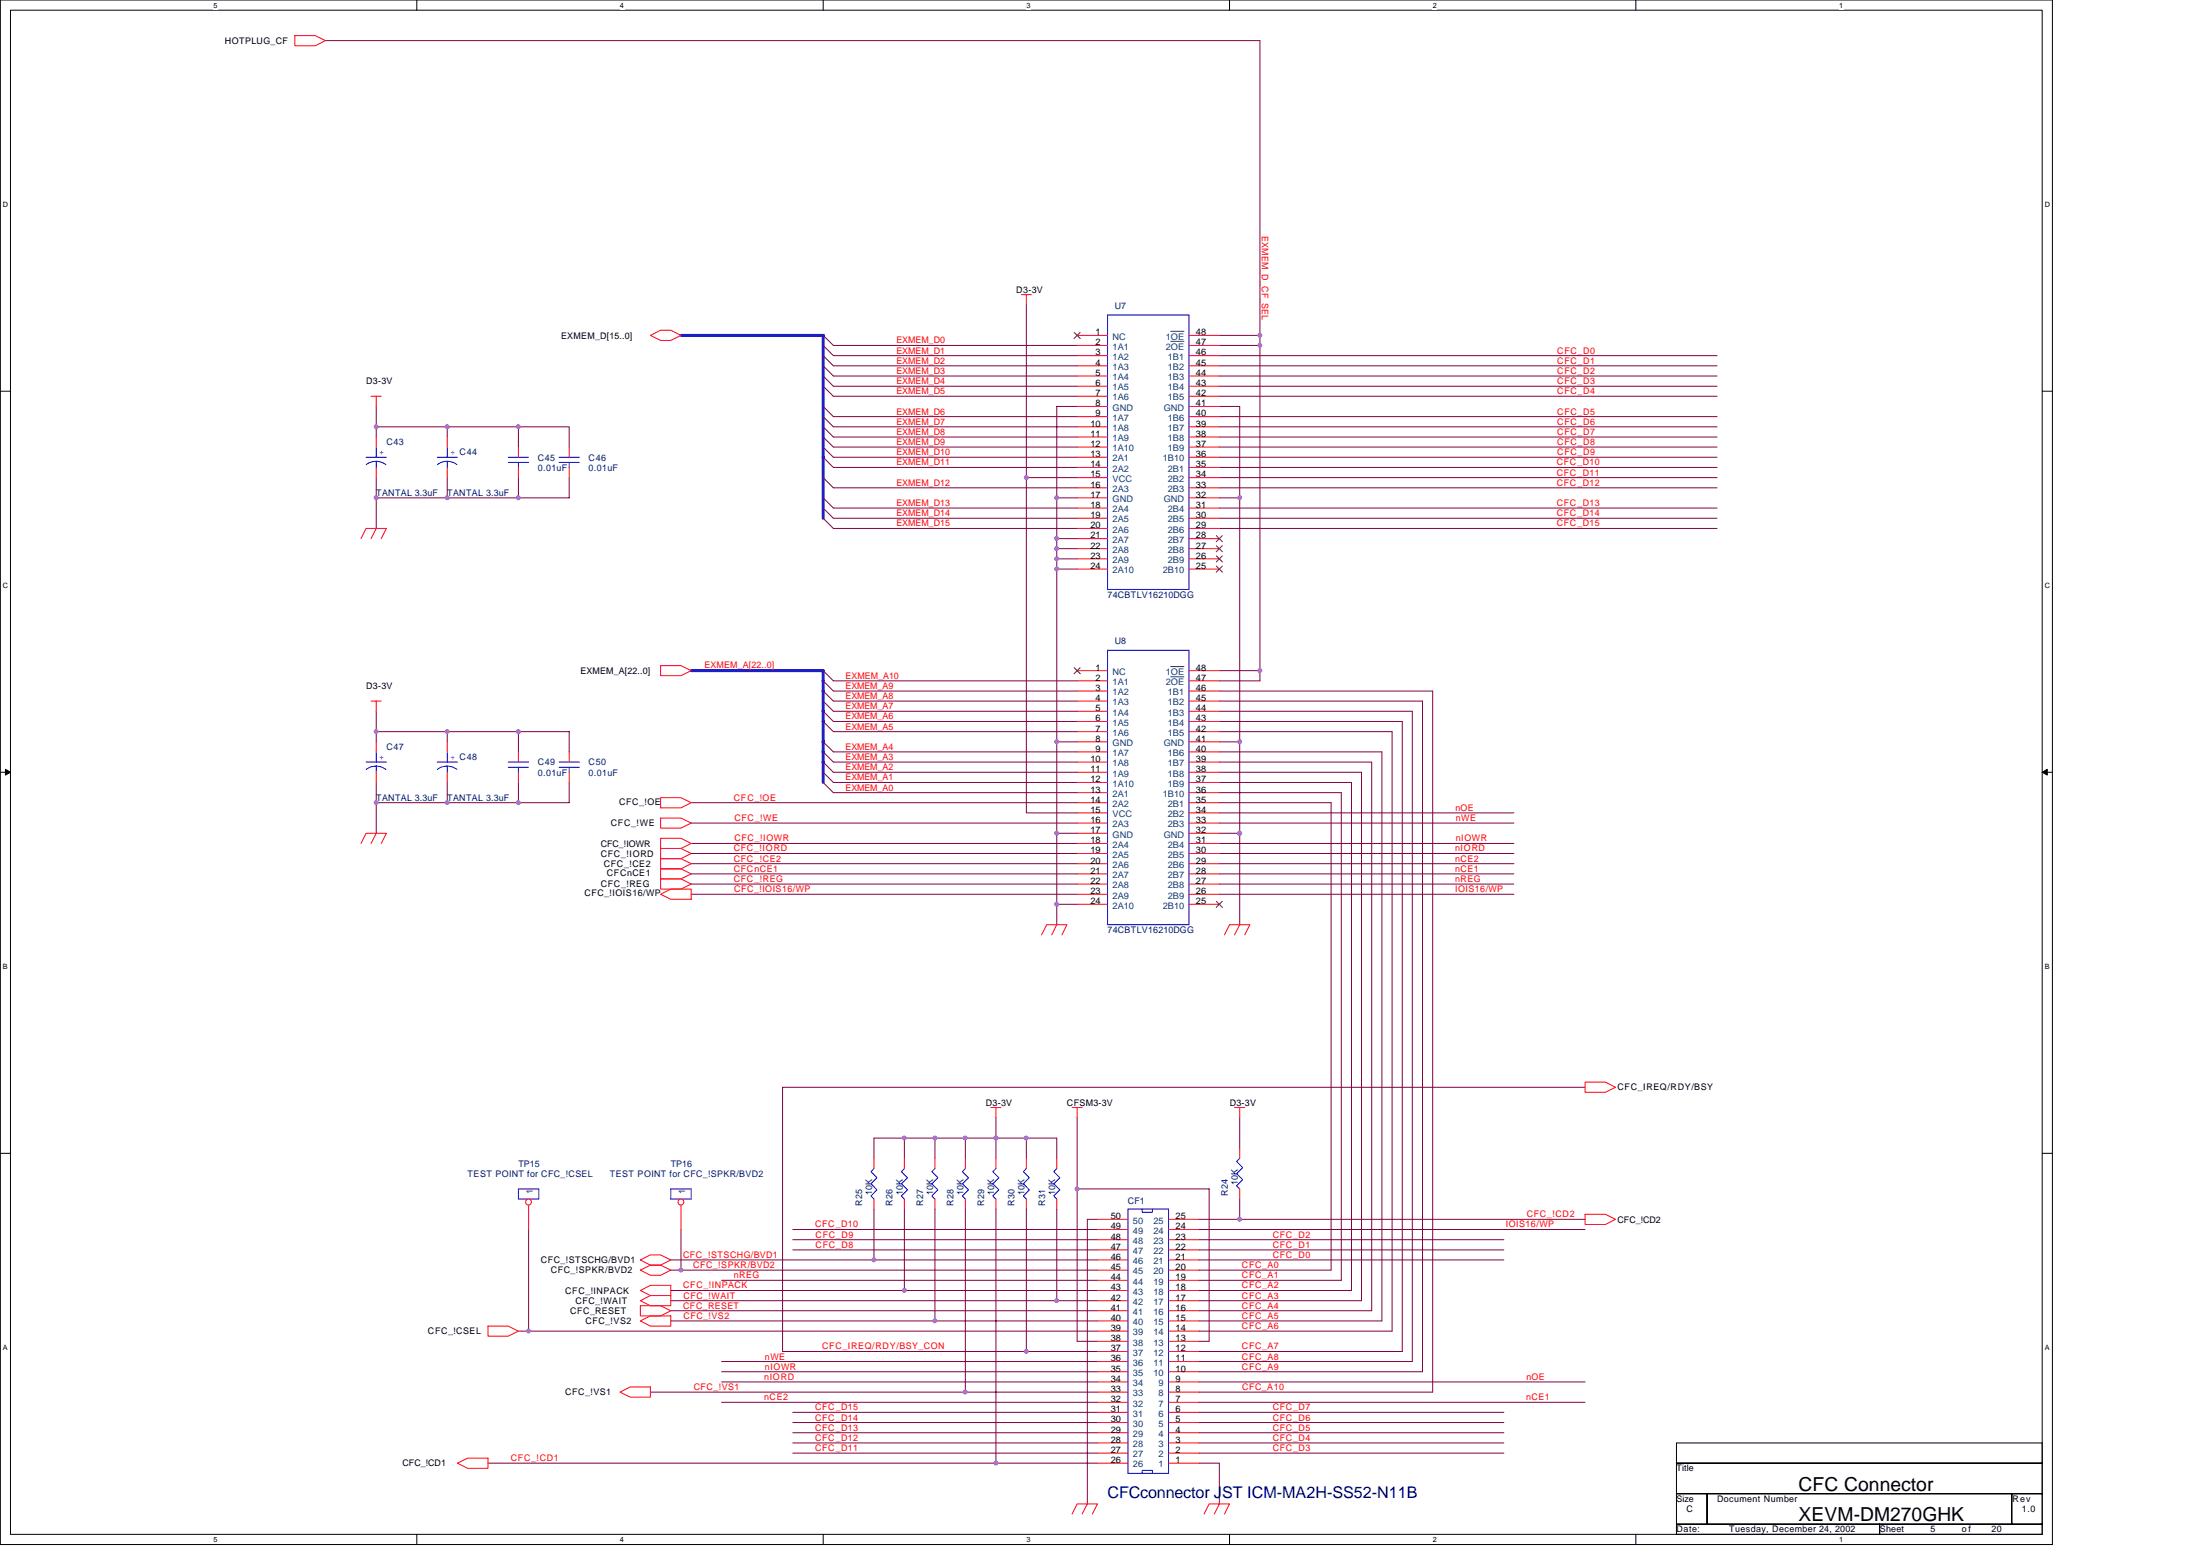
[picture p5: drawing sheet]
<svg xmlns="http://www.w3.org/2000/svg" width="297mm" height="210mm" viewBox="0 0 297 210" stroke-linecap="round" stroke-linejoin="round" font-family="sans-serif">
<path d="M0 0h277.1v208.5h-277.1zM1.4 1.4h274.3v205.7h-274.3z" fill="none" stroke="#000" stroke-width=".14"/>
<g fill="#fff">
<path d="M28.8 .1h.6v1.1h-.6z"/>
<path d="M28.8 207.3h.6v1.1h-.6z"/>
</g>
<path d="M56.3 0v1.4M56.3 207.1v1.4" fill="none" stroke="#000" stroke-width=".14"/>
<g fill="#fff">
<path d="M83.7 .1h.6v1.1h-.6z"/>
<path d="M83.7 207.3h.6v1.1h-.6z"/>
</g>
<path d="M111.1 0v1.4M111.1 207.1v1.4" fill="none" stroke="#000" stroke-width=".14"/>
<g fill="#fff">
<path d="M138.6 .1h.5v1.1h-.5z"/>
<path d="M138.6 207.3h.5v1.1h-.5z"/>
</g>
<path d="M166 0v1.4M166 207.1v1.4" fill="none" stroke="#000" stroke-width=".14"/>
<g fill="#fff">
<path d="M193.4 .1h.6v1.1h-.6z"/>
<path d="M193.4 207.3h.6v1.1h-.6z"/>
</g>
<path d="M220.9 0v1.4M220.9 207.1v1.4" fill="none" stroke="#000" stroke-width=".14"/>
<g fill="#fff">
<path d="M248.3 .1h.6v1.1h-.6z"/>
<path d="M248.3 207.3h.6v1.1h-.6z"/>
<path d="M.4 27.1h.7v1.1h-.7z"/>
<path d="M276.1 27.1h.7v1.1h-.7z"/>
<path d="M.4 78.5h.7v1.1h-.7z"/>
<path d="M276.1 78.5h.7v1.1h-.7z"/>
</g>
<path d="M0 52.8h1.4M275.7 52.8h1.4" fill="none" stroke="#000" stroke-width=".14"/>
<g fill="#fff">
<path d="M.4 130h.7v1.1h-.7z"/>
<path d="M276.1 130h.7v1.1h-.7z"/>
</g>
<path d="M0 104.2h1.4M275.7 104.2h1.4" fill="none" stroke="#000" stroke-width=".14"/>
<path d="M.7 103.8l.7 .4-.7 .4zM275.7 104.2l.7-.4v.8z" fill="#000" stroke="#000" stroke-width=".14"/>
<g fill="#fff">
<path d="M.4 181.4h.7v1.1h-.7z"/>
<path d="M276.1 181.4h.7v1.1h-.7z"/>
</g>
<path d="M0 155.7h1.4M275.7 155.7h1.4M226.4 194.8h49.3v2.7h-49.3zM226.4 197.5h49.3v4.1h-49.3zM226.4 201.6h4.1v4.1h-4.1zM226.4 205.7h27.4v1.4h-27.4zM230.5 201.6h41.1v4.1h-41.1zM253.8 205.7h21.9v1.4h-21.9zM271.6 201.6h4.1v4.1h-4.1z" fill="none" stroke="#000" stroke-width=".14"/>
<g fill="none" stroke="#800040" stroke-width=".14">
<path d="M43.9 5.5h126.2v86.4h-5.5M50.8 57.6h19.2M50.8 54.9v4.1M60.4 57.6v1.4M70 57.6h6.9v2.7M70 57.6v2.7M111.1 45.3l1.4 1.3h32.9M111.1 46.6l1.4 1.4h32.9M111.1 48l1.4 1.4h32.9M111.1 49.4l1.4 1.4h32.9M111.1 50.8l1.4 1.3h32.9M111.1 52.1l1.4 1.4h32.9"/>
<path d="M111.1 54.9l1.4 1.3h32.9M111.1 56.2l1.4 1.4h32.9M111.1 57.6l1.4 1.4h32.9M111.1 59l1.4 1.3h32.9M138.6 41.1v23.4h6.8M145.4 54.9h-2.7v17.8M164.6 59h67.2M164.6 54.9h2.8v69.9M164.6 48h67.2M164.6 49.4h67.2M164.6 50.8h67.2M164.6 52.1h67.2"/>
<path d="M164.6 53.5h67.2M164.6 56.2h67.2M164.6 57.6h67.2M164.6 45.3h5.5M164.6 46.6h5.5M50.8 64.5v6.8M60.4 64.5v2.7M70 64.5v2.7M76.9 64.5v2.7h-26.1M111.1 60.3l1.4 1.4h32.9M111.1 61.7l1.4 1.4h32.9M111.1 70l1.4 1.3h32.9"/>
<path d="M111.1 68.6l1.4 1.4h32.9M111.1 64.5l1.4 1.3h32.9M111.1 67.2l1.4 1.4h32.9M138.6 64.5v45.2h6.8M142.7 72.7v1.4h2.7M142.7 74.1v1.3h2.7M142.7 75.4v1.4h2.7M142.7 76.8v23.3M142.7 67.2h2.7M142.7 72.7h2.7M164.6 61.7h67.2M164.6 63.1h67.2"/>
<path d="M164.6 65.8h67.2M164.6 67.2h2.8M164.6 68.6h67.2M164.6 70h67.2M164.6 71.3h67.2M164.6 60.3h67.2M164.6 64.5h67.2M50.8 96v2.8h9.6M50.8 98.8v1.3M60.4 98.8h16.5v2.7M60.4 98.8v1.3M70 98.8v2.7"/>
<path d="M111.1 93.3l1.4 1.3h32.9M111.1 94.6l1.4 1.4h32.9M111.1 96l1.4 1.4h32.9M111.1 97.4l1.4 1.4h32.9M111.1 90.5l1.4 1.4h32.9M111.1 91.9l1.4 1.4h32.9M164.6 94.6h27.5v90.6h-30.2M164.6 93.3h28.8v94.6h-31.5M164.6 96h26.1v87.8h-28.8M164.6 97.4h24.7v85h-27.4M164.6 98.8h23.4v80.9h-26.1M164.6 90.5h5.5"/>
<path d="M50.8 108.4h9.6M50.8 105.6v6.9M60.4 105.6v2.8h9.6M70 105.6v2.8M76.9 105.6v2.8h-6.9M93.3 108.4h52.1M93.3 113.9h52.1M93.3 111.1h52.1M93.3 115.2h52.1M93.3 116.6h52.1M93.3 119.3h52.1M93.3 118h52.1"/>
<path d="M111.1 104.2l1.4 1.4h32.9M111.1 102.9l1.4 1.3h32.9M111.1 105.6l1.4 1.4h32.9M111.1 100.1l1.4 1.4h32.9M111.1 101.5l1.4 1.4h32.9M142.7 100.1v12.4h2.7M142.7 112.5v12.3M142.7 100.1h2.7M164.6 102.9h20.6v74h-23.3M164.6 101.5h22v76.8h-24.7M164.6 104.2h19.2v71.4h-21.9M164.6 105.6h17.9v68.6h-20.6"/>
<path d="M164.6 107h16.5v65.8h-19.2M164.6 108.4h15.1v63h-17.8M164.6 112.5h2.8M164.6 100.1h2.8M164.6 113.9h39.8M164.6 111.1h39.8M164.6 115.2h39.8M164.6 116.6h39.8M164.6 119.3h39.8M164.6 118h39.8M164.6 109.7h39.8M93.3 120.7h52.1"/>
<path d="M142.7 122.1h2.7M164.6 120.7h39.8M118 156.4v-2.8h24.7v2.8M122.1 153.6v2.8M126.2 153.6v2.8M130.3 153.6v2.8M134.5 150.9v5.5M138.6 153.6v2.8M145.4 150.9v30.2h2.8M167.4 150.9v4.1M214 146.8h-108.3v35.6h42.5M70 179.7h1.4"/>
<path d="M71.4 166v13.7h76.8M90.6 176.9h57.6M90.6 178.3h35.6M90.6 175.6h57.6M90.6 170.1h57.6M90.6 174.2h57.6M91.9 166v5.4h-1.3M91.9 171.4h56.3M97.4 172.8h50.8M107 166h41.2M107 167.3h41.2M107 168.7h41.2"/>
<path d="M118 163.2v6.9M122.1 163.2v11M126.2 163.2v15.1h22M130.3 163.2v24.7h17.9M134.5 163.2v34.3M138.6 163.2v19.2M142.7 163.2v12.4M145.4 160.5h17.9v20.6h-1.4M148.2 164.6h-1.4v38.4M161.9 166h52.1M161.9 164.6h52.1M161.9 167.3h41.1"/>
<path d="M161.9 170.1h41.1M161.9 168.7h41.1M167.4 161.9v2.7M65.9 197.5h82.3M87.8 187.9h42.5M97.4 185.2h50.8M97.4 183.8h50.8M97.4 189.3h50.8M97.4 186.5h50.8M107 196.2h41.2M107 193.4h41.2M107 194.8h41.2"/>
<path d="M107 190.6h41.2M107 192h41.2M161.9 197.5h2.7v5.5M161.9 196.2h41.1M161.9 193.4h41.1M161.9 194.8h41.1M161.9 189.3h52.1M161.9 186.5h52.1M161.9 190.6h41.1M161.9 192h41.1"/>
</g>
<path d="M91.9 45.3h19.2v24.7M93.3 90.5h17.8v15.1" fill="none" stroke="#00f" stroke-width=".4"/>
<g fill="none" stroke="#f00" stroke-width=".14">
<path d="M39.8 4.8h2.8l1.3 .7-1.3 .7h-2.8zM137.9 39.8h1.4M138.6 39.8v1.3M50.1 53.5h1.4M50.8 53.5v1.4M87.8 45.3l1.4-.7h1.4l1.3 .7-1.3 .7h-1.4zM145.4 53.5h4.1M145.4 46.6h4.1M145.4 48h4.1M145.4 49.4h4.1M145.4 50.8h4.1M145.4 52.1h4.1"/>
<path d="M145.4 56.2h4.1M145.4 57.6h4.1M145.4 59h4.1M145.4 45.3h4.1M145.4 54.9h4.1M160.5 53.5h4.1M160.5 46.6h4.1M160.5 48h4.1M160.5 49.4h4.1M160.5 50.8h4.1M160.5 52.1h4.1M160.5 56.2h4.1"/>
<path d="M160.5 57.6h4.1M160.5 59h4.1M160.5 45.3h4.1M160.5 54.9h4.1M48.7 72.7l.7-1.4h2.8l-.7 1.4M50.8 71.3l-.7 1.4M145.4 60.3h4.1M145.4 67.2h4.1M145.4 61.7h4.1M145.4 63.1h4.1M145.4 65.8h4.1M145.4 68.6h4.1"/>
<path d="M145.4 70h4.1M145.4 71.3h4.1M145.4 72.7h4.1M145.4 74.1h4.1M145.4 75.4h4.1M145.4 76.8h4.1M145.4 64.5h4.1M160.5 60.3h4.1M160.5 67.2h4.1M160.5 61.7h4.1M160.5 63.1h4.1M160.5 65.8h4.1"/>
<path d="M160.5 68.6h4.1M160.5 70h4.1M160.5 71.3h4.1M160.5 72.7h4.1M160.5 74.1h4.1M160.5 75.4h4.1M160.5 76.8h4.1M160.5 64.5h4.1M50.1 94.6h1.4M50.8 94.6v1.4M89.2 89.9h2.7l1.4 .6-1.4 .7h-2.7zM48.7 113.9l.7-1.4h2.8l-.7 1.4"/>
<path d="M50.8 112.5l-.7 1.4M50.8 100.1v1.4M50.8 104.2v1.4M89.2 110.4h2.7l1.4 .7-1.4 .7h-2.7zM89.2 114.5h2.7l1.4 .7-1.4 .7h-2.7zM89.2 113.2h2.7l1.4 .7-1.4 .6h-2.7zM89.2 107.7h2.7l1.4 .7-1.4 .7h-2.7zM89.2 115.9h2.7l1.4 .7-1.4 .7h-2.7zM89.2 117.3h2.7l1.4 .7-1.4 .6h-2.7zM89.2 118.6h2.7l1.4 .7-1.4 .7h-2.7zM89.2 120.7l1.4-.7h2.7v1.4h-2.7zM140.6 126.2l.7-1.4h2.8l-.7 1.4"/>
<path d="M142.7 124.8l-.7 1.4M165.3 126.2l.7-1.4h2.8l-.7 1.4M167.4 124.8l-.7 1.4M133.8 149.5h1.3M134.5 149.5v1.4M144.8 149.5h1.3M145.4 149.5v1.4M166.7 149.5h1.4M167.4 149.5v1.4M214 146.1h2.8l1.3 .7-1.3 .6h-2.8zM65.9 179h2.7l1.4 .7-1.4 .7h-2.7zM86.5 170.1l1.3-.7h1.4l1.4 .7-1.4 .7h-1.4z"/>
<path d="M86.5 171.4l1.3-.6h1.4l1.4 .6-1.4 .7h-1.4zM86.5 175.6l1.3-.7h2.8v1.4h-2.8zM86.5 176.3h2.7l1.4 .6-1.4 .7h-2.7zM86.5 178.3l1.3-.7h2.8v1.4h-2.8zM86.5 174.2l1.3-.7h2.8v1.4h-2.8zM214 163.9h2.8l1.3 .7-1.3 .7h-2.8zM61.8 197.5l1.3-.7h2.8v1.4h-2.8zM83.7 187.9l1.4-.7h2.7v1.4h-2.7zM144.8 204.4l.6-1.4h2.8l-.7 1.4M146.8 203l-.7 1.4M162.6 204.4l.7-1.4h2.7l-.7 1.4M164.6 203l-.6 1.4"/>
</g>
<path d="M149.5 42.5h11v37.1h-11zM49.4 102.9h2.8M49.4 103.9a2.15 2.15 0 0 1 1.4-.5 2.05 2.05 0 0 1 1.3 .5M50.8 101.5v1.4M50.8 103.4v.8M70 160.5h2.7v1.4h-2.7z" fill="none" stroke="#00f" stroke-width=".14"/>
<path d="M145 44.9l.9 .8M145.8 44.9l-.8 .8M164.2 72.3l.9 .8M164.2 73.7l.9 .8M164.2 75l.9 .9M164.2 76.4l.9 .8M165 72.3l-.8 .8M165 73.7l-.8 .8M165 75l-.8 .9M165 76.4l-.8 .8" fill="none" stroke="#804000" stroke-width=".14"/>
<path d="M158.1 44.7h1.7M158.1 46.1h1.7" fill="none" stroke="#004080" stroke-width=".14"/>
<circle cx="71.4" cy="162.3" r=".4" fill="#fff" stroke="#f00" stroke-width=".14"/>
<g fill="none" stroke="#f00" stroke-width=".14">
<path d="M60.4 59v1.3M60.4 63.1v1.4M70 60.3v1.4M70 63.1v1.4M76.9 60.3v1.4M76.9 63.1v1.4M70 101.5v1.4M70 104.2v1.4M76.9 101.5v1.4M76.9 104.2v1.4M118 156.4v1.3M126.2 156.4v1.3"/>
<path d="M130.3 156.4v1.3M134.5 156.4v1.3M71.4 162.7v3.3M118 161.9v1.3M126.2 161.9v1.3M130.3 161.9v1.3M134.5 161.9v1.3"/>
</g>
<g fill="none" stroke="#00f" stroke-width=".14">
<path d="M59 61.7h2.8M59.1 62.7a2.05 2.05 0 0 1 1.3-.4 2.14 2.14 0 0 1 1.3 .4M60.4 60.3v1.4M60.4 62.3v.8M68.6 61.7h2.8M68.6 62.4h2.8M70 62.4v.7M75.5 61.7h2.7M75.5 62.4h2.7M76.9 62.4v.7M68.6 102.9h2.8M68.6 103.6h2.8"/>
<path d="M70 103.6v.6M75.5 102.9h2.7M75.5 103.6h2.7M76.9 103.6v.6M118 157.7l-.4 .5 .8 .8-.8 .8 .8 .8-.8 .8 .4 .5M126.2 157.7l-.4 .5 .8 .8-.8 .8 .8 .8-.8 .8 .4 .5M130.3 157.7l-.4 .5 .9 .8-.9 .8 .9 .8-.9 .8 .4 .5M134.5 157.7l-.5 .5 .9 .8-.9 .8 .9 .8-.9 .8 .5 .5M90.6 160.5h2.7v1.4h-2.7z"/>
</g>
<circle cx="91.9" cy="162.3" r=".4" fill="#fff" stroke="#f00" stroke-width=".14"/>
<g fill="none" stroke="#f00" stroke-width=".14">
<path d="M50.8 59v1.3M50.8 63.1v1.4M145.4 91.9h4.1M145.4 93.3h4.1M145.4 94.6h4.1M145.4 96h4.1M145.4 97.4h4.1M145.4 98.8h4.1M145.4 90.5h4.1M160.5 91.9h4.1M160.5 93.3h4.1M160.5 94.6h4.1"/>
<path d="M160.5 96h4.1M160.5 97.4h4.1M160.5 98.8h4.1M160.5 90.5h4.1M60.4 100.1v1.4M60.4 104.2v1.4M145.4 101.5h4.1M145.4 102.9h4.1M145.4 104.2h4.1M145.4 105.6h4.1M145.4 100.1h4.1M145.4 112.5h4.1"/>
<path d="M145.4 107h4.1M145.4 108.4h4.1M145.4 111.1h4.1M145.4 113.9h4.1M145.4 115.2h4.1M145.4 116.6h4.1M145.4 118h4.1M145.4 119.3h4.1M145.4 109.7h4.1M160.5 101.5h4.1M160.5 102.9h4.1M160.5 104.2h4.1"/>
<path d="M160.5 105.6h4.1M160.5 100.1h4.1M160.5 112.5h4.1M160.5 107h4.1M160.5 108.4h4.1M160.5 111.1h4.1M160.5 113.9h4.1M160.5 115.2h4.1M160.5 116.6h4.1M160.5 118h4.1M160.5 119.3h4.1M160.5 109.7h4.1"/>
<path d="M145.4 120.7h4.1M145.4 122.1h4.1M160.5 120.7h4.1M160.5 122.1h4.1M122.1 156.4v1.3M138.6 156.4v1.3M142.7 156.4v1.3M167.4 155v1.4M91.9 162.7v3.3M122.1 161.9v1.3M138.6 161.9v1.3M142.7 161.9v1.3"/>
<path d="M148.2 179.7h4.1M148.2 178.3h4.1M148.2 176.9h4.1M148.2 175.6h4.1M148.2 174.2h4.1M148.2 172.8h4.1M148.2 171.4h4.1M148.2 170.1h4.1M148.2 168.7h4.1M148.2 167.3h4.1M148.2 166h4.1M148.2 164.6h4.1"/>
<path d="M157.8 179.7h4.1M157.8 178.3h4.1M157.8 176.9h4.1M157.8 175.6h4.1M157.8 174.2h4.1M157.8 172.8h4.1M157.8 171.4h4.1M157.8 170.1h4.1M157.8 168.7h4.1M157.8 167.3h4.1M157.8 166h4.1M157.8 164.6h4.1"/>
<path d="M167.4 160.5v1.4M148.2 197.5h4.1M148.2 196.2h4.1M148.2 194.8h4.1M148.2 193.4h4.1M148.2 192h4.1M148.2 190.6h4.1M148.2 189.3h4.1M148.2 187.9h4.1M148.2 186.5h4.1M148.2 185.2h4.1M148.2 183.8h4.1"/>
<path d="M148.2 182.4h4.1M148.2 181.1h4.1M157.8 197.5h4.1M157.8 196.2h4.1M157.8 194.8h4.1M157.8 193.4h4.1M157.8 192h4.1M157.8 190.6h4.1M157.8 189.3h4.1M157.8 187.9h4.1M157.8 186.5h4.1M157.8 185.2h4.1"/>
<path d="M157.8 183.8h4.1M157.8 182.4h4.1M157.8 181.1h4.1"/>
</g>
<g fill="none" stroke="#00f" stroke-width=".14">
<path d="M49.4 61.7h2.8M49.4 62.7a2.15 2.15 0 0 1 1.4-.4 2.05 2.05 0 0 1 1.3 .4M50.8 60.3v1.4M50.8 62.3v.8M149.5 87.8h11v37h-11zM59 102.9h2.8M59.1 103.9a2.05 2.05 0 0 1 1.3-.5 2.14 2.14 0 0 1 1.3 .5M60.4 101.5v1.4M60.4 103.4v.8M122.1 157.7l-.4 .5 .8 .8-.8 .8 .8 .8-.8 .8 .4 .5M138.6 157.7l-.4 .5 .8 .8-.8 .8 .8 .8-.8 .8 .4 .5M142.7 157.7l-.4 .5 .8 .8-.8 .8 .8 .8-.8 .8 .4 .5"/>
<path d="M167.4 156.4l-.4 .4 .8 .8-.8 .8 .8 .8-.8 .9 .4 .4M152.3 163.2h5.5v35.7h-5.5zM154.2 163.2v.4h1.4v-.4M154.2 198.9v-.4h1.4v.4"/>
</g>
<path d="M145 90.1l.9 .9M145.8 90.1l-.8 .9M164.2 121.7l.9 .8M165 121.7l-.8 .8" fill="none" stroke="#804000" stroke-width=".14"/>
<path d="M158.1 90h1.7M158.1 91.4h1.7" fill="none" stroke="#004080" stroke-width=".14"/>
<g fill="#f0f" stroke="#f0f" stroke-width=".14">
<circle cx="134.5" cy="197.5" r=".27"/>
<circle cx="145.4" cy="160.5" r=".27"/>
<circle cx="142.7" cy="175.6" r=".27"/>
<circle cx="167.4" cy="164.6" r=".27"/>
<circle cx="134.5" cy="153.6" r=".27"/>
<circle cx="138.6" cy="153.6" r=".27"/>
<circle cx="138.6" cy="182.4" r=".27"/>
<circle cx="118" cy="170.1" r=".27"/>
<circle cx="122.1" cy="174.2" r=".27"/>
<circle cx="122.1" cy="153.6" r=".27"/>
<circle cx="130.3" cy="187.9" r=".27"/>
<circle cx="126.2" cy="178.3" r=".27"/>
<circle cx="126.2" cy="153.6" r=".27"/>
<circle cx="130.3" cy="153.6" r=".27"/>
<circle cx="167.4" cy="112.5" r=".27"/>
<circle cx="167.4" cy="67.2" r=".27"/>
<circle cx="142.7" cy="67.2" r=".27"/>
<circle cx="142.7" cy="72.7" r=".27"/>
<circle cx="142.7" cy="112.5" r=".27"/>
<circle cx="142.7" cy="74" r=".27"/>
<circle cx="142.7" cy="75.4" r=".27"/>
<circle cx="142.7" cy="76.8" r=".27"/>
<circle cx="142.7" cy="100.1" r=".27"/>
<circle cx="142.7" cy="122.1" r=".27"/>
<circle cx="138.6" cy="64.5" r=".27"/>
<circle cx="170.1" cy="45.3" r=".27"/>
<circle cx="167.4" cy="100.1" r=".27"/>
<circle cx="170.1" cy="90.5" r=".27"/>
<circle cx="170.1" cy="46.6" r=".27"/>
<circle cx="50.8" cy="57.6" r=".27"/>
<circle cx="70" cy="67.2" r=".27"/>
<circle cx="70" cy="57.6" r=".27"/>
<circle cx="60.4" cy="67.2" r=".27"/>
<circle cx="50.8" cy="67.2" r=".27"/>
<circle cx="60.4" cy="57.6" r=".27"/>
<circle cx="50.8" cy="108.3" r=".27"/>
<circle cx="50.8" cy="98.8" r=".27"/>
<circle cx="60.4" cy="98.8" r=".27"/>
<circle cx="70" cy="108.3" r=".27"/>
<circle cx="70" cy="98.8" r=".27"/>
<circle cx="60.4" cy="108.3" r=".27"/>
<circle cx="71.4" cy="179.7" r=".27"/>
<circle cx="91.9" cy="171.4" r=".27"/>
</g>
<g font-size="2.6">
<text x="242.8" y="201.2">CFC Connector</text>
<text x="242.8" y="205.3">XEVM-DM270GHK</text>
</g>
<text font-size="2.2" fill="#000080" x="149.5" y="202.2">CFCconnector JST ICM-MA2H-SS52-N11B</text>
<g font-size="1.2">
<text x="30.3" y="5.9">HOTPLUG_CF</text>
<text x="137.2" y="39.5">D3-3V</text>
<text x="75.8" y="45.7">EXMEM_D[15..0]</text>
<text x="147.9" y="46.6">2</text>
<text x="147.9" y="48">3</text>
<text x="147.9" y="45.3">1</text>
<text x="161.5" y="48">46</text>
<text x="161.5" y="45.3">48</text>
<text x="161.5" y="46.6">47</text>
<text x="49.4" y="51.9">D3-3V</text>
<text x="147.9" y="49.4">4</text>
<text x="147.9" y="50.7">5</text>
<text x="147.9" y="52.1">6</text>
<text x="147.9" y="53.5">7</text>
<text x="161.5" y="49.4">45</text>
<text x="161.5" y="50.7">44</text>
<text x="161.5" y="52.1">43</text>
<text x="161.5" y="53.5">42</text>
<text x="147.2" y="57.6">10</text>
<text x="147.2" y="59">11</text>
<text x="147.9" y="56.2">9</text>
<text x="147.9" y="54.8">8</text>
<text x="161.5" y="54.8">41</text>
<text x="161.5" y="56.2">40</text>
<text x="161.5" y="57.6">39</text>
<text x="161.5" y="59">38</text>
<text x="147.2" y="60.3">12</text>
<text x="147.2" y="61.7">13</text>
<text x="147.2" y="63.1">14</text>
<text x="147.2" y="65.8">16</text>
<text x="147.2" y="64.5">15</text>
<text x="161.5" y="60.3">37</text>
<text x="161.5" y="63.1">35</text>
<text x="161.5" y="64.5">34</text>
<text x="161.5" y="65.8">33</text>
<text x="161.5" y="61.7">36</text>
<text x="147.2" y="67.2">17</text>
<text x="147.2" y="68.6">18</text>
<text x="147.2" y="69.9">19</text>
<text x="147.2" y="71.3">20</text>
<text x="161.5" y="67.2">32</text>
<text x="161.5" y="68.6">31</text>
<text x="161.5" y="69.9">30</text>
<text x="161.5" y="71.3">29</text>
<text x="147.2" y="72.7">21</text>
<text x="147.2" y="74">22</text>
<text x="147.2" y="75.4">23</text>
<text x="147.2" y="76.8">24</text>
<text x="161.5" y="72.7">28</text>
<text x="161.5" y="74">27</text>
<text x="161.5" y="75.4">26</text>
<text x="161.5" y="76.8">25</text>
<text x="49.4" y="93">D3-3V</text>
<text x="78.4" y="91">EXMEM_A[22..0]</text>
<text x="147.9" y="91.9">2</text>
<text x="147.9" y="93.3">3</text>
<text x="147.9" y="94.6">4</text>
<text x="147.9" y="96">5</text>
<text x="147.9" y="90.5">1</text>
<text x="161.5" y="93.3">46</text>
<text x="161.5" y="94.6">45</text>
<text x="161.5" y="96">44</text>
<text x="161.5" y="90.5">48</text>
<text x="161.5" y="91.9">47</text>
<text x="147.9" y="97.4">6</text>
<text x="147.9" y="98.7">7</text>
<text x="147.9" y="101.5">9</text>
<text x="147.9" y="100.1">8</text>
<text x="161.5" y="100.1">41</text>
<text x="161.5" y="97.4">43</text>
<text x="161.5" y="98.7">42</text>
<text x="161.5" y="101.5">40</text>
<text x="147.2" y="102.8">10</text>
<text x="147.2" y="104.2">11</text>
<text x="147.2" y="105.6">12</text>
<text x="147.2" y="107">13</text>
<text x="161.5" y="102.8">39</text>
<text x="161.5" y="104.2">38</text>
<text x="161.5" y="105.6">37</text>
<text x="161.5" y="107">36</text>
<text x="82.5" y="111.5">CFC_!WE</text>
<text x="83.6" y="108.7">CFC_!OE</text>
<text x="147.2" y="112.5">17</text>
<text x="147.2" y="108.3">14</text>
<text x="147.2" y="111.1">16</text>
<text x="147.2" y="113.8">18</text>
<text x="147.2" y="109.7">15</text>
<text x="161.5" y="112.5">32</text>
<text x="161.5" y="108.3">35</text>
<text x="161.5" y="109.7">34</text>
<text x="161.5" y="111.1">33</text>
<text x="161.5" y="113.8">31</text>
<text x="81.1" y="115.7">CFC_!IORD</text>
<text x="81.1" y="114.3">CFC_!IOWR</text>
<text x="81.1" y="119.8">CFC_!REG</text>
<text x="81.5" y="117">CFC_!CE2</text>
<text x="81.9" y="118.3">CFCnCE1</text>
<text x="147.2" y="115.2">19</text>
<text x="147.2" y="116.6">20</text>
<text x="147.2" y="117.9">21</text>
<text x="147.2" y="119.3">22</text>
<text x="161.5" y="115.2">30</text>
<text x="161.5" y="116.6">29</text>
<text x="161.5" y="117.9">28</text>
<text x="161.5" y="119.3">27</text>
<text x="78.9" y="121">CFC_!IOIS16/WP</text>
<text x="147.2" y="120.7">23</text>
<text x="147.2" y="122">24</text>
<text x="161.5" y="120.7">26</text>
<text x="161.5" y="122">25</text>
<text x="133.1" y="149.3">D3-3V</text>
<text x="144.1" y="149.3">CFSM3-3V</text>
<text x="166" y="149.3">D3-3V</text>
<text x="218.4" y="147.2">CFC_IREQ/RDY/BSY</text>
<text x="150" y="167.3">48</text>
<text x="150" y="165.9">49</text>
<text x="150" y="164.6">50</text>
<text x="158.7" y="167.3">23</text>
<text x="158.7" y="165.9">24</text>
<text x="158.7" y="164.6">25</text>
<text x="218.4" y="165">CFC_!CD2</text>
<text x="73" y="170.5">CFC_!STSCHG/BVD1</text>
<text x="74.4" y="171.9">CFC_!SPKR/BVD2</text>
<text x="150" y="172.8">44</text>
<text x="150" y="171.4">45</text>
<text x="150" y="170.1">46</text>
<text x="150" y="168.7">47</text>
<text x="158.7" y="172.8">19</text>
<text x="158.7" y="171.4">20</text>
<text x="158.7" y="170.1">21</text>
<text x="158.7" y="168.7">22</text>
<text x="76.3" y="174.6">CFC_!INPACK</text>
<text x="77" y="177.4">CFC_RESET</text>
<text x="77.7" y="176">CFC_!WAIT</text>
<text x="79.1" y="178.8">CFC_!VS2</text>
<text x="150" y="179.7">39</text>
<text x="150" y="178.3">40</text>
<text x="150" y="176.9">41</text>
<text x="150" y="175.6">42</text>
<text x="150" y="174.2">43</text>
<text x="158.7" y="179.7">14</text>
<text x="158.7" y="178.3">15</text>
<text x="158.7" y="176.9">16</text>
<text x="158.7" y="175.6">17</text>
<text x="158.7" y="174.2">18</text>
<text x="57.8" y="180.1">CFC_!CSEL</text>
<text x="150" y="185.1">35</text>
<text x="150" y="183.8">36</text>
<text x="150" y="182.4">37</text>
<text x="150" y="181">38</text>
<text x="158.7" y="185.1">10</text>
<text x="158.7" y="183.8">11</text>
<text x="158.7" y="182.4">12</text>
<text x="158.7" y="181">13</text>
<text x="76.3" y="188.3">CFC_!VS1</text>
<text x="150" y="190.6">31</text>
<text x="150" y="189.3">32</text>
<text x="150" y="187.9">33</text>
<text x="150" y="186.5">34</text>
<text x="158.7" y="190.6">6</text>
<text x="158.7" y="189.3">7</text>
<text x="158.7" y="187.9">8</text>
<text x="158.7" y="186.5">9</text>
<text x="54.4" y="198">CFC_!CD1</text>
<text x="150" y="192">30</text>
<text x="150" y="193.4">29</text>
<text x="150" y="197.5">26</text>
<text x="150" y="196.1">27</text>
<text x="150" y="194.8">28</text>
<text x="158.7" y="197.5">1</text>
<text x="158.7" y="196.1">2</text>
<text x="158.7" y="194.8">3</text>
<text x="158.7" y="193.4">4</text>
<text x="158.7" y="192">5</text>
<text x="226.4" y="198.6">Title</text>
<text x="226.4" y="202.8">Size</text>
<text x="231.8" y="202.8">Document Number</text>
<text x="271.7" y="202.8">Rev</text>
<text x="226.4" y="206.9">Date:</text>
<text x="227.7" y="204.1">C</text>
<text x="233.5" y="206.9">Tuesday, December 24, 2002</text>
<text x="253.8" y="206.9">Sheet</text>
<text x="260.6" y="206.9">5</text>
<text x="264.9" y="206.9">o f</text>
<text x="268.9" y="206.9">20</text>
<text x="273" y="204.1">1.0</text>
</g>
<g font-size="1.2" fill="#f00">
<text x="170.4" y="31.8" transform="rotate(90 170.4 31.8)">EXMEM_D_CF_SEL</text>
<text x="121" y="47.7">EXMEM_D1</text>
<text x="121" y="46.4">EXMEM_D0</text>
<text x="210.3" y="47.7">CFC_D0</text>
<text x="121" y="50.5">EXMEM_D3</text>
<text x="121" y="49.1">EXMEM_D2</text>
<text x="121" y="51.9">EXMEM_D4</text>
<text x="121" y="53.2">EXMEM_D5</text>
<text x="210.3" y="49.1">CFC_D1</text>
<text x="210.3" y="50.5">CFC_D2</text>
<text x="210.3" y="51.9">CFC_D3</text>
<text x="210.3" y="53.2">CFC_D4</text>
<text x="121" y="57.3">EXMEM_D7</text>
<text x="121" y="58.7">EXMEM_D8</text>
<text x="121" y="56">EXMEM_D6</text>
<text x="210.3" y="58.7">CFC_D7</text>
<text x="210.3" y="56">CFC_D5</text>
<text x="210.3" y="57.3">CFC_D6</text>
<text x="121" y="61.4">EXMEM_D10</text>
<text x="121" y="62.8">EXMEM_D11</text>
<text x="121" y="60.1">EXMEM_D9</text>
<text x="121" y="65.6">EXMEM_D12</text>
<text x="210.2" y="62.8">CFC_D10</text>
<text x="210.2" y="65.6">CFC_D12</text>
<text x="210.2" y="64.2">CFC_D11</text>
<text x="210.3" y="61.4">CFC_D9</text>
<text x="210.3" y="60.1">CFC_D8</text>
<text x="121" y="69.7">EXMEM_D14</text>
<text x="121" y="71.1">EXMEM_D15</text>
<text x="121" y="68.3">EXMEM_D13</text>
<text x="210.2" y="68.3">CFC_D13</text>
<text x="210.2" y="69.7">CFC_D14</text>
<text x="210.2" y="71.1">CFC_D15</text>
<text x="95.1" y="90.1">EXMEM_A[22..0]</text>
<text x="114.2" y="93">EXMEM_A9</text>
<text x="114.2" y="94.4">EXMEM_A8</text>
<text x="114.2" y="91.6">EXMEM_A10</text>
<text x="114.2" y="95.7">EXMEM_A7</text>
<text x="114.2" y="98.5">EXMEM_A5</text>
<text x="114.2" y="101.2">EXMEM_A4</text>
<text x="114.2" y="97.1">EXMEM_A6</text>
<text x="114.2" y="104">EXMEM_A2</text>
<text x="114.2" y="106.7">EXMEM_A0</text>
<text x="114.2" y="102.6">EXMEM_A3</text>
<text x="114.2" y="105.3">EXMEM_A1</text>
<text x="99.1" y="108.1">CFC_!OE</text>
<text x="99.2" y="113.6">CFC_!IOWR</text>
<text x="99.2" y="110.8">CFC_!WE</text>
<text x="196.5" y="109.5">nOE</text>
<text x="196.6" y="113.6">nIOWR</text>
<text x="196.6" y="110.8">nWE</text>
<text x="99.1" y="114.9">CFC_!IORD</text>
<text x="99.1" y="116.3">CFC_!CE2</text>
<text x="99.1" y="119.1">CFC_!REG</text>
<text x="99.1" y="117.7">CFCnCE1</text>
<text x="196.5" y="117.7">nCE1</text>
<text x="196.5" y="114.9">nIORD</text>
<text x="196.5" y="116.3">nCE2</text>
<text x="196.5" y="119.1">nREG</text>
<text x="99.1" y="120.4">CFC_!IOIS16/WP</text>
<text x="196.5" y="120.4">IOIS16/WP</text>
<text x="110" y="165.7">CFC_D10</text>
<text x="110.1" y="167.1">CFC_D9</text>
<text x="171.8" y="167.1">CFC_D2</text>
<text x="203.3" y="165.7">IOIS16/WP</text>
<text x="206.1" y="164.3">CFC_!CD2</text>
<text x="92.2" y="173.9">CFC_!INPACK</text>
<text x="92.2" y="169.8">CFC_!STSCHG/BVD1</text>
<text x="93.6" y="171.2">CFC_!SPKR/BVD2</text>
<text x="99.1" y="172.6">nREG</text>
<text x="110.1" y="168.4">CFC_D8</text>
<text x="167.7" y="171.2">CFC_A0</text>
<text x="167.7" y="173.9">CFC_A2</text>
<text x="167.7" y="172.6">CFC_A1</text>
<text x="171.8" y="169.8">CFC_D0</text>
<text x="171.8" y="168.4">CFC_D1</text>
<text x="92.2" y="176.7">CFC_RESET</text>
<text x="92.3" y="178">CFC_!VS2</text>
<text x="92.3" y="175.3">CFC_!WAIT</text>
<text x="167.7" y="179.4">CFC_A6</text>
<text x="167.7" y="178">CFC_A5</text>
<text x="167.7" y="175.3">CFC_A3</text>
<text x="167.7" y="176.7">CFC_A4</text>
<text x="103.3" y="184.9">nIOWR</text>
<text x="103.3" y="183.5">nWE</text>
<text x="111" y="182.2">CFC_IREQ/RDY/BSY_CON</text>
<text x="167.7" y="182.2">CFC_A7</text>
<text x="167.7" y="183.5">CFC_A8</text>
<text x="167.7" y="184.9">CFC_A9</text>
<text x="93.7" y="187.6">CFC_!VS1</text>
<text x="103.2" y="189">nCE2</text>
<text x="103.2" y="186.3">nIORD</text>
<text x="110" y="190.4">CFC_D15</text>
<text x="110" y="191.7">CFC_D14</text>
<text x="167.7" y="187.6">CFC_A10</text>
<text x="171.8" y="191.7">CFC_D6</text>
<text x="171.8" y="190.4">CFC_D7</text>
<text x="206.1" y="189">nCE1</text>
<text x="206.1" y="186.3">nOE</text>
<text x="69" y="197.2">CFC_!CD1</text>
<text x="110" y="195.9">CFC_D11</text>
<text x="110" y="193.1">CFC_D13</text>
<text x="110" y="194.5">CFC_D12</text>
<text x="171.8" y="195.9">CFC_D3</text>
<text x="171.8" y="193.1">CFC_D5</text>
<text x="171.8" y="194.5">CFC_D4</text>
</g>
<g font-size="1.2" fill="#000080">
<text x="150.5" y="41.7">U7</text>
<text x="52.2" y="60.1">C43</text>
<text x="72.6" y="62.2">C45</text>
<text x="72.6" y="63.5">0.01uF</text>
<text x="79.5" y="62.2">C46</text>
<text x="79.5" y="63.5">0.01uF</text>
<text x="50.8" y="67">TANTAL 3.3uF</text>
<text x="60.4" y="67">TANTAL 3.3uF</text>
<text x="149.5" y="80.7">74CBTLV16210DGG</text>
<text x="150.5" y="87">U8</text>
<text x="52.2" y="101.3">C47</text>
<text x="72.6" y="103.3">C49</text>
<text x="72.6" y="104.7">0.01uF</text>
<text x="79.5" y="103.3">C50</text>
<text x="79.5" y="104.7">0.01uF</text>
<text x="50.8" y="108.1">TANTAL 3.3uF</text>
<text x="60.4" y="108.1">TANTAL 3.3uF</text>
<text x="149.5" y="125.9">74CBTLV16210DGG</text>
<text x="63.1" y="158.9">TEST POINT for CFC_!CSEL</text>
<text x="70" y="157.5">TP15</text>
<text x="82.3" y="158.9">TEST POINT for CFC_!SPKR/BVD2</text>
<text x="90.6" y="157.5">TP16</text>
<text x="117.8" y="161.3" transform="rotate(-90 117.8 161.3)">10K</text>
<text x="121.9" y="161.3" transform="rotate(-90 121.9 161.3)">10K</text>
<text x="126" y="161.3" transform="rotate(-90 126 161.3)">10K</text>
<text x="130.1" y="161.3" transform="rotate(-90 130.1 161.3)">10K</text>
<text x="134.2" y="161.3" transform="rotate(-90 134.2 161.3)">10K</text>
<text x="138.3" y="161.3" transform="rotate(-90 138.3 161.3)">10K</text>
<text x="142.5" y="161.3" transform="rotate(-90 142.5 161.3)">10K</text>
<text x="165.8" y="161.4" transform="rotate(-90 165.8 161.4)">R24</text>
<text x="167.1" y="159.9" transform="rotate(-90 167.1 159.9)">10K</text>
<text x="116.4" y="162.8" transform="rotate(-90 116.4 162.8)">R25</text>
<text x="120.5" y="162.8" transform="rotate(-90 120.5 162.8)">R26</text>
<text x="124.6" y="162.8" transform="rotate(-90 124.6 162.8)">R27</text>
<text x="128.8" y="162.8" transform="rotate(-90 128.8 162.8)">R28</text>
<text x="132.9" y="162.8" transform="rotate(-90 132.9 162.8)">R29</text>
<text x="137" y="162.8" transform="rotate(-90 137 162.8)">R30</text>
<text x="141.1" y="162.8" transform="rotate(-90 141.1 162.8)">R31</text>
<text x="152.3" y="162.6">CF1</text>
</g>
<g font-size="1.2" fill="#004080">
<text x="150.2" y="47.2">1A1</text>
<text x="150.2" y="45.8">NC</text>
<text x="157.4" y="45.8">1OE</text>
<text x="157.4" y="47.2">2OE</text>
<text x="150.2" y="48.6">1A2</text>
<text x="150.2" y="50">1A3</text>
<text x="150.2" y="51.3">1A4</text>
<text x="150.2" y="52.7">1A5</text>
<text x="157.7" y="48.6">1B1</text>
<text x="157.7" y="50">1B2</text>
<text x="157.7" y="51.3">1B3</text>
<text x="157.7" y="52.7">1B4</text>
<text x="150.2" y="54.1">1A6</text>
<text x="150.2" y="56.8">1A7</text>
<text x="150.2" y="58.2">1A8</text>
<text x="150.2" y="59.6">1A9</text>
<text x="150.2" y="55.4">GND</text>
<text x="157.1" y="55.4">GND</text>
<text x="157.7" y="54.1">1B5</text>
<text x="157.7" y="56.8">1B6</text>
<text x="157.7" y="58.2">1B7</text>
<text x="157.7" y="59.6">1B8</text>
<text x="150.2" y="60.9">1A10</text>
<text x="150.2" y="62.3">2A1</text>
<text x="150.2" y="63.7">2A2</text>
<text x="150.2" y="65">VCC</text>
<text x="157" y="62.3">1B10</text>
<text x="157.7" y="60.9">1B9</text>
<text x="157.7" y="63.7">2B1</text>
<text x="157.7" y="65">2B2</text>
<text x="150.2" y="67.8">GND</text>
<text x="150.2" y="66.4">2A3</text>
<text x="150.2" y="69.2">2A4</text>
<text x="150.2" y="70.5">2A5</text>
<text x="150.2" y="71.9">2A6</text>
<text x="157.1" y="67.8">GND</text>
<text x="157.7" y="66.4">2B3</text>
<text x="157.7" y="69.2">2B4</text>
<text x="157.7" y="70.5">2B5</text>
<text x="157.7" y="71.9">2B6</text>
<text x="150.2" y="73.3">2A7</text>
<text x="150.2" y="74.6">2A8</text>
<text x="150.2" y="76">2A9</text>
<text x="150.2" y="77.4">2A10</text>
<text x="157" y="77.4">2B10</text>
<text x="157.7" y="73.3">2B7</text>
<text x="157.7" y="74.6">2B8</text>
<text x="157.7" y="76">2B9</text>
<text x="150.2" y="92.5">1A1</text>
<text x="150.2" y="93.9">1A2</text>
<text x="150.2" y="95.2">1A3</text>
<text x="150.2" y="91.1">NC</text>
<text x="157.4" y="91.1">1OE</text>
<text x="157.4" y="92.5">2OE</text>
<text x="157.7" y="93.9">1B1</text>
<text x="157.7" y="95.2">1B2</text>
<text x="150.2" y="96.6">1A4</text>
<text x="150.2" y="98">1A5</text>
<text x="150.2" y="99.3">1A6</text>
<text x="150.2" y="100.7">GND</text>
<text x="157.1" y="100.7">GND</text>
<text x="157.7" y="96.6">1B3</text>
<text x="157.7" y="98">1B4</text>
<text x="157.7" y="99.3">1B5</text>
<text x="150.2" y="102.1">1A7</text>
<text x="150.2" y="103.4">1A8</text>
<text x="150.2" y="104.8">1A9</text>
<text x="150.2" y="106.2">1A10</text>
<text x="150.2" y="107.6">2A1</text>
<text x="157" y="107.6">1B10</text>
<text x="157.7" y="102.1">1B6</text>
<text x="157.7" y="103.4">1B7</text>
<text x="157.7" y="104.8">1B8</text>
<text x="157.7" y="106.2">1B9</text>
<text x="150.2" y="113.1">GND</text>
<text x="150.2" y="108.9">2A2</text>
<text x="150.2" y="111.7">2A3</text>
<text x="150.2" y="110.3">VCC</text>
<text x="157.1" y="113.1">GND</text>
<text x="157.7" y="108.9">2B1</text>
<text x="157.7" y="110.3">2B2</text>
<text x="157.7" y="111.7">2B3</text>
<text x="150.2" y="114.4">2A4</text>
<text x="150.2" y="115.8">2A5</text>
<text x="150.2" y="117.2">2A6</text>
<text x="150.2" y="118.5">2A7</text>
<text x="150.2" y="119.9">2A8</text>
<text x="157.7" y="114.4">2B4</text>
<text x="157.7" y="115.8">2B5</text>
<text x="157.7" y="117.2">2B6</text>
<text x="157.7" y="118.5">2B7</text>
<text x="157.7" y="119.9">2B8</text>
<text x="150.2" y="121.3">2A9</text>
<text x="150.2" y="122.6">2A10</text>
<text x="157" y="122.6">2B10</text>
<text x="157.7" y="121.3">2B9</text>
<text x="71.9" y="161.2" transform="rotate(-90 71.9 161.2)">1</text>
<text x="92.5" y="161.2" transform="rotate(-90 92.5 161.2)">1</text>
<text x="153" y="167.9">48</text>
<text x="153" y="166.5">49</text>
<text x="153" y="165.2">50</text>
<text x="155.7" y="167.9">23</text>
<text x="155.7" y="166.5">24</text>
<text x="155.7" y="165.2">25</text>
<text x="153" y="173.4">44</text>
<text x="153" y="172">45</text>
<text x="153" y="170.6">46</text>
<text x="153" y="169.3">47</text>
<text x="155.7" y="173.4">19</text>
<text x="155.7" y="172">20</text>
<text x="155.7" y="170.6">21</text>
<text x="155.7" y="169.3">22</text>
<text x="153" y="178.9">40</text>
<text x="153" y="177.5">41</text>
<text x="153" y="176.1">42</text>
<text x="153" y="174.8">43</text>
<text x="155.7" y="178.9">15</text>
<text x="155.7" y="177.5">16</text>
<text x="155.7" y="176.1">17</text>
<text x="155.7" y="174.8">18</text>
<text x="153" y="185.7">35</text>
<text x="153" y="184.4">36</text>
<text x="153" y="183">37</text>
<text x="153" y="181.6">38</text>
<text x="153" y="180.3">39</text>
<text x="155.7" y="185.7">10</text>
<text x="155.7" y="184.4">11</text>
<text x="155.7" y="183">12</text>
<text x="155.7" y="181.6">13</text>
<text x="155.7" y="180.3">14</text>
<text x="153" y="191.2">31</text>
<text x="153" y="189.9">32</text>
<text x="153" y="188.5">33</text>
<text x="153" y="187.1">34</text>
<text x="156.4" y="191.2">6</text>
<text x="156.4" y="189.9">7</text>
<text x="156.4" y="188.5">8</text>
<text x="156.4" y="187.1">9</text>
<text x="153" y="192.6">30</text>
<text x="153" y="194">29</text>
<text x="153" y="196.7">27</text>
<text x="153" y="195.3">28</text>
<text x="156.4" y="196.7">2</text>
<text x="156.4" y="195.3">3</text>
<text x="156.4" y="194">4</text>
<text x="156.4" y="192.6">5</text>
<text x="153" y="198.1">26</text>
<text x="156.4" y="198.1">1</text>
</g>
<g font-size="1.2" fill="#00f">
<text x="51.2" y="61.5">+</text>
<text x="60.8" y="61.5">+ C44</text>
<text x="51.2" y="102.6">+</text>
<text x="60.8" y="102.6">+ C48</text>
</g>
<g font-size="1">
<text x="28.8" y="1">5</text>
<text x="83.7" y="1">4</text>
<text x="138.6" y="1">3</text>
<text x="193.4" y="1">2</text>
<text x="248.3" y="1">1</text>
<text x=".4" y="28">D</text>
<text x="276.1" y="28">D</text>
<text x=".4" y="79.4">C</text>
<text x="276.1" y="79.4">C</text>
<text x=".4" y="130.9">B</text>
<text x="276.1" y="130.9">B</text>
<text x=".4" y="182.3">A</text>
<text x="276.1" y="182.3">A</text>
<text x="28.8" y="208.2">5</text>
<text x="83.7" y="208.2">4</text>
<text x="138.6" y="208.2">3</text>
<text x="193.4" y="208.2">2</text>
<text x="248.3" y="208.2">1</text>
</g>
</svg>
